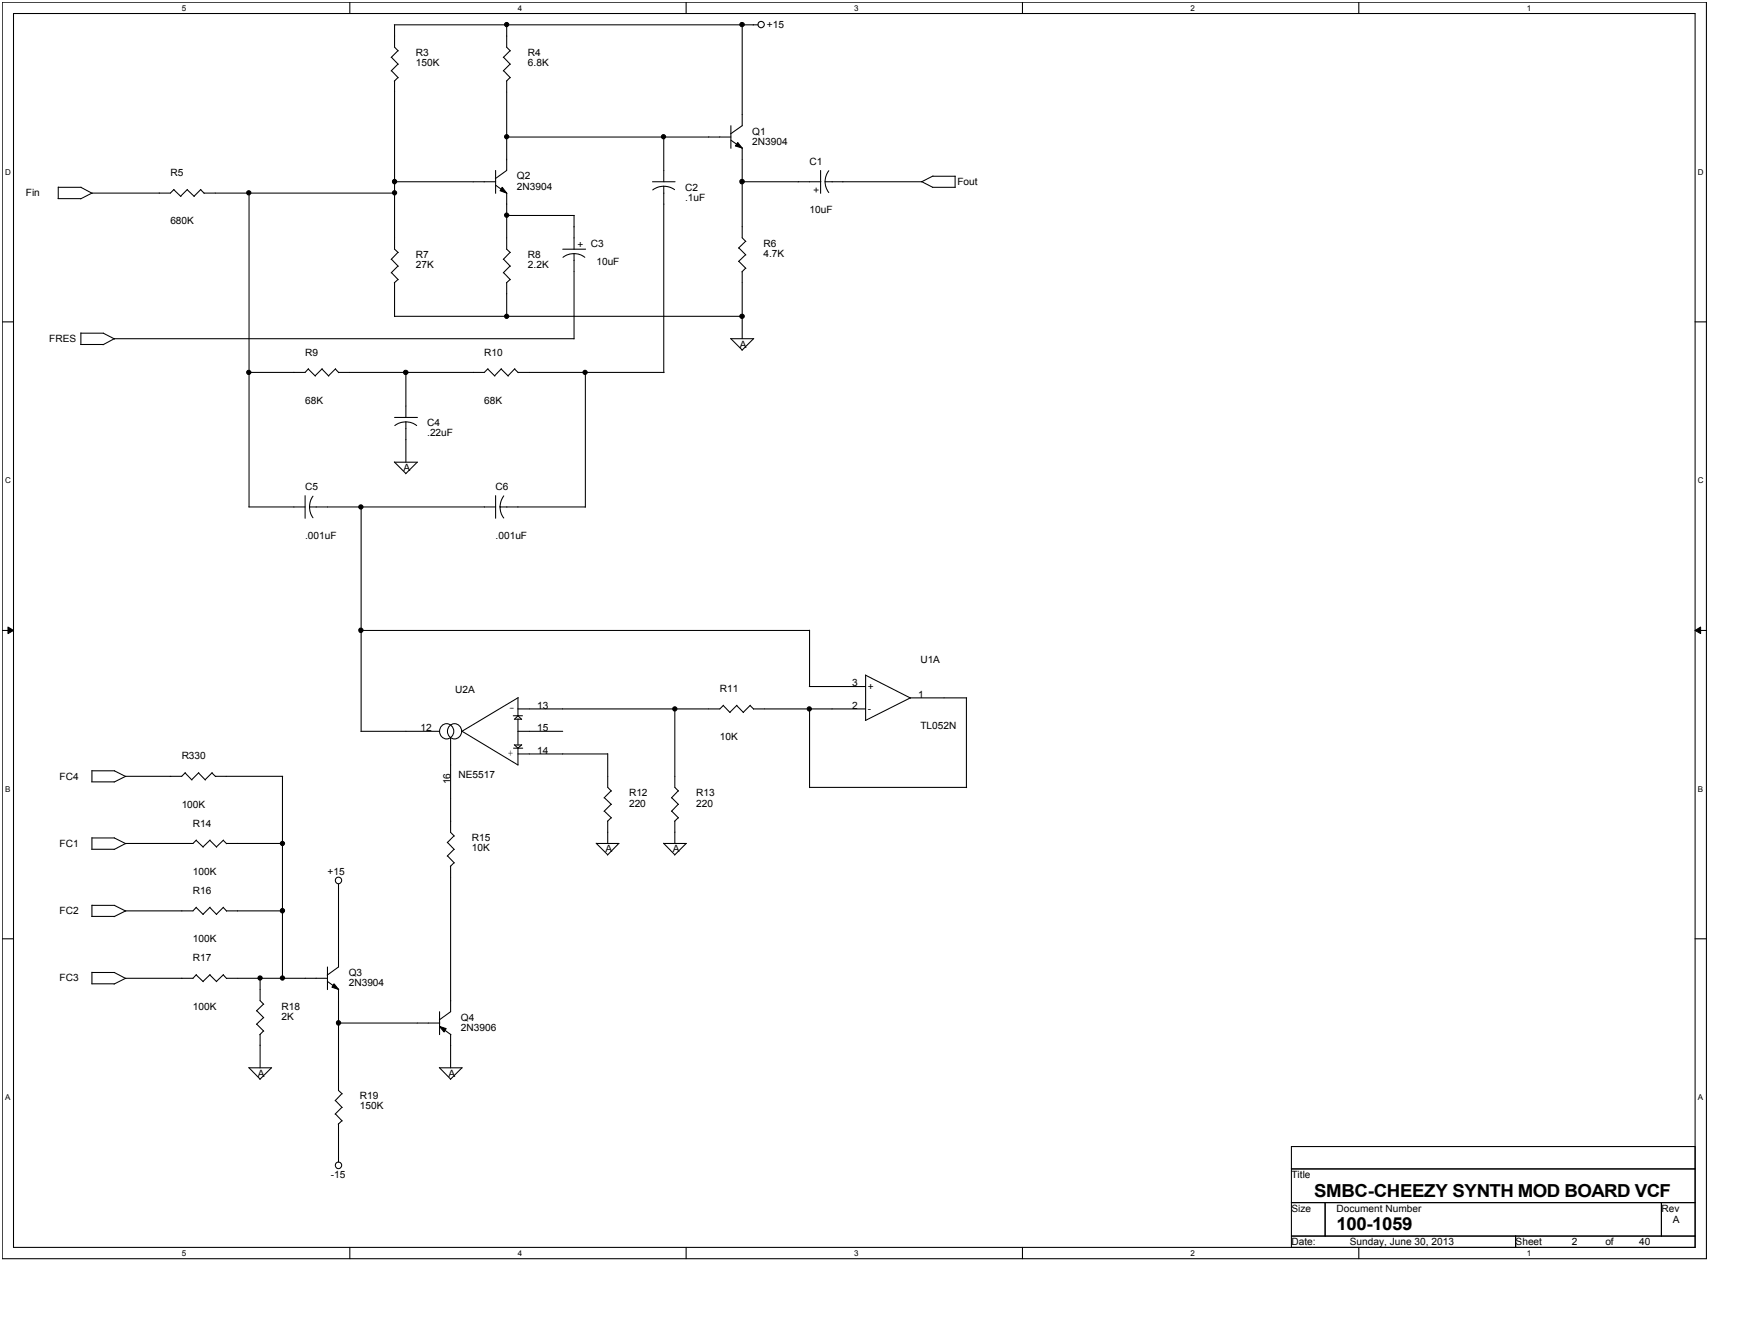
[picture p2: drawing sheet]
<svg xmlns="http://www.w3.org/2000/svg" width="279mm" height="216mm" viewBox="0 0 279 216" stroke-linecap="round" stroke-linejoin="round" font-family="sans-serif">
<path d="M.4 .4h274.1v202h-274.1zM2.2 2.2h270.5v198.3h-270.5z" fill="none" stroke="#000" stroke-width=".17"/>
<g fill="#fff">
<path d="M29.2 .6h.7v1.4h-.7z"/>
<path d="M29.2 200.7h.7v1.4h-.7z"/>
</g>
<path d="M56.3 .4v1.8M56.3 200.5v1.9" fill="none" stroke="#000" stroke-width=".17"/>
<g fill="#fff">
<path d="M83.3 .6h.7v1.4h-.7z"/>
<path d="M83.3 200.7h.7v1.4h-.7z"/>
</g>
<path d="M110.4 .4v1.8M110.4 200.5v1.9" fill="none" stroke="#000" stroke-width=".17"/>
<g fill="#fff">
<path d="M137.4 .6h.7v1.4h-.7z"/>
<path d="M137.4 200.7h.7v1.4h-.7z"/>
</g>
<path d="M164.5 .4v1.8M164.5 200.5v1.9" fill="none" stroke="#000" stroke-width=".17"/>
<g fill="#fff">
<path d="M191.5 .6h.7v1.4h-.7z"/>
<path d="M191.5 200.7h.7v1.4h-.7z"/>
</g>
<path d="M218.6 .4v1.8M218.6 200.5v1.9" fill="none" stroke="#000" stroke-width=".17"/>
<g fill="#fff">
<path d="M245.6 .6h.7v1.4h-.7z"/>
<path d="M245.6 200.7h.7v1.4h-.7z"/>
<path d="M.8 26.9h.9v1.4h-.9z"/>
<path d="M273.1 26.9h.9v1.4h-.9z"/>
<path d="M.8 76.5h.9v1.4h-.9z"/>
<path d="M273.1 76.5h.9v1.4h-.9z"/>
</g>
<path d="M.4 51.7h1.8M272.7 51.7h1.8" fill="none" stroke="#000" stroke-width=".17"/>
<g fill="#fff">
<path d="M.8 126.1h.8v1.4h-.8z"/>
<path d="M273.1 126.1h.8v1.4h-.8z"/>
</g>
<path d="M.4 101.4h1.8M272.7 101.4h1.8" fill="none" stroke="#000" stroke-width=".17"/>
<path d="M1.3 100.8l.9 .6-.9 .5zM272.7 101.4l.8-.6v1.1z" fill="#000"/>
<path d="M1.3 100.8l.9 .6-.9 .5zM272.7 101.4l.8-.6v1.1z" fill="none" stroke="#000" stroke-width=".16"/>
<g fill="#fff">
<path d="M.8 175.7h.8v1.4h-.8z"/>
<path d="M273.1 175.7h.8v1.4h-.8z"/>
</g>
<g fill="none" stroke="#000" stroke-width=".17">
<path d="M63 9.2l1.1 1.1M63 11.4l1.1 1.1M63.4 4h58.5M63.5 13v27.1l.6 .5M63.5 4v3.6l.6 .6M64 8.1l-1.1 1.1M64 10.3l-1.1 1.1M64 12.5l-.6 .6M81 9.2l1.1 1.1M81 11.4l1.1 1.1M81.5 4v3.6l.6 .6M81.5 13v14.4l-1.8 1.3"/>
<path d="M82 8.1l-1.1 1.1M82 10.3l-1.1 1.1M82 12.5l-.5 .6M119.4 4v16.2l-1.9 1.3M9.3 31.9h3.7M9.4 30.1h3.7M9.4 30.1v1.8M13 30.1l1.8 1M28 30.5l1.1 1.1M28 30.4l-.6 .6h-12.6l-1.8 1M30.1 30.5l1.2 1.1M30.2 30.4l-1.1 1.2"/>
<path d="M32.3 30.5l.6 .6M32.3 30.4l-1.1 1.2M32.8 31h30.7M40.1 31v50.5M63.4 29.2h16.3M79.7 27.4v3.7M79.7 29.8l1.8 1.3M80.8 30.1l.7 .9-1.1-.3zM81.5 31v9.1l.6 .5M81.5 22h36.1M81.5 34.6h10.9M92.3 34.6v5.5"/>
<path d="M104.9 29.2h3.7M106.8 29.9l1 .2 .7 .4M106.8 29.9l-.8 .1-1 .5M106.8 22v7.2M106.8 29.9v30M117.6 22.5l1.8 1.3M117.6 20.2v3.6M118.7 22.9l.7 .9-1.1-.3zM118.8 39.8l1.2 1.2M119.4 23.8v14.4l.6 .6M119.4 29.2h12.6M119.9 38.8l-1.1 1.1"/>
<path d="M132 27.4v3.7M132.7 29.2l.1 .8 .5 1M133.3 27.4l-.5 1-.1 .8M148.2 29.2l1.8 .9M150 30.1h3.6M150 28.3h3.7M150.1 28.3l-1.8 .9h-15.6M153.6 28.3v1.9M13 55.4h3.6M13 53.6h3.6M13 53.5v1.9M16.6 53.6l1.8 .9"/>
<path d="M18.3 54.5h74M18.4 54.5l-1.8 .9M49.6 59.3l1.1 1.2M49.6 59.3l-.5 .6h-9M51.8 59.3l1.1 1.2M51.8 59.3l-1.1 1.1M53.9 59.3l.6 .6M54 59.3l-1.2 1.1M63 41.7l1.1 1.1M63 43.8l1.1 1.2M63.5 45.4v5.5M63.5 50.9h55.9"/>
<path d="M64 40.6l-1.1 1.1M64 42.8l-1.1 1.1M64 44.9l-.6 .6M65.3 59.8v7.3M78.5 59.3l1.1 1.2M78.5 59.3l-.6 .6h-23.4M80.6 59.3l1.2 1.2M80.7 59.3l-1.1 1.1M81 41.7l1.1 1.1M81 43.8l1.1 1.2M81.5 45.4v5.5M82 40.6l-1.1 1.1"/>
<path d="M82 42.8l-1.1 1.1M82 44.9l-.5 .6M82.8 59.3l.6 .6M82.8 59.3l-1.1 1.1M83.3 59.9h23.5M90.5 40.1h3.7M92.3 40.8l1.1 .2 .7 .4M92.3 40.8l-1.1 .2-.6 .4M92.3 40.8v13.7M94.2 59.9v21.6M117.5 54.4l1.9 1.9M117.6 54.5h3.6"/>
<path d="M118.8 42l1.2 1.1M119.4 43.7v10.8M119.9 40.9l-1.1 1.1M119.9 43.1l-.6 .6M121.2 54.5l-1.9 1.8M49.1 79.7v3.6M50.3 79.8l-.3 .6-.2 1.1M63.4 74.3l1.9 1.8M63.5 74.3h3.6M63.5 67.1h3.6M65.3 67.8l1.1 .2 .6 .4M65.3 67.8l-1.1 .2-.7 .4"/>
<path d="M65.3 67.8v6.5M67.1 74.3l-1.9 1.9M79.7 79.7v3.6M81 79.7l-.3 .7-.3 1.1M40 81.5h9.1M49.8 81.5l.2 1.1 .3 .6M49.8 81.5h29.9M58.1 81.5v36.1M80.4 81.5l.2 1.1 .4 .7M80.4 81.5h13.8M58 117.6h12.7M58 101.4h72.2"/>
<path d="M71.2 116.6a1.18 1.18 0 0 1 1.8 1 1.18 1.18 0 0 1-1.8 1 1.29 1.29 0 0 1 0-2zM72.4 116.6a1.18 1.18 0 0 1 1.9 1 1.18 1.18 0 0 1-1.9 1 1.29 1.29 0 0 1 0-2zM72.5 118.6v15.2l.6 .6M74.3 117.5l9 5.5v-2.8M82.6 115.1h1.4M82.7 115.6h1.2M82.7 119.7l.6 .6 .6-.6M82.8 119.8h1.1M83.3 117.6h7.2M83.3 112.2v2.9M83.3 115.6v4.2M83.3 115.1l.6 .6"/>
<path d="M83.4 112.1l-9.1 5.5M83.4 115l-.6 .6M108.5 113.9v12.7l.6 .6M116.3 113.4l1.1 1.2M116.4 113.4l-.6 .6h-32.5M118.5 113.4l1.1 1.2M118.5 113.4l-1.1 1.1M120.7 113.4l.5 .6M120.7 113.4l-1.1 1.1M121.2 114h18M130.2 110.4h9M130.2 101.3v9.1"/>
<path d="M130.2 114v12.6M139.2 108.5v7.3M139.2 108.5l7.3 3.7M155.4 112.2v14.4M155.5 112.2h-9.1l-7.2 3.6M14.7 136.5h3.7M14.7 125.7h3.7M14.8 134.7h3.6M14.8 123.9v1.8M14.8 134.7v1.8M14.8 123.9h3.6M18.4 134.7l1.8 .9"/>
<path d="M18.4 123.9l1.8 .9M29.8 124.3l1.1 1.1M29.8 124.2l-.6 .6h-9l-1.9 .9M31.6 135.1l1.1 1.1M31.6 135l-.6 .6h-10.8l-1.9 1M31.9 124.3l1.1 1.1M32 124.2l-1.2 1.2M33.8 135.1l1.1 1.1M33.8 135l-1.1 1.1M34.1 124.3l.6 .5M34.1 124.2l-1.1 1.2M34.6 124.8h10.9"/>
<path d="M35.9 135.1l.6 .5M36 135l-1.2 1.1M36.4 135.6h9M45.4 124.8v32.5M72 135.4l1.1 1.2M72 137.6l1.1 1.1M72.5 139.2v23.4l-1.8 1.4M73 134.4l-1.1 1.1M73 136.5l-1.1 1.1M73 138.7l-.6 .6M82.6 120.3h1.5M83.3 121.2h14.5"/>
<path d="M95.9 135.6l1.9 1.8M95.9 135.6h3.7M97.2 128.2l1.1 1.1M97.2 130.4l1.1 1.1M97.8 121.2v5.4l.5 .6M97.8 132v3.6M98.3 127.1l-1.1 1.2M98.3 129.3l-1.1 1.1M98.3 131.4l-.6 .6M99.5 135.6l-1.8 1.9M106.7 135.6l1.8 1.8M106.8 135.6h3.6"/>
<path d="M108 128.2l1.1 1.1M108 130.4l1.1 1.1M108.5 132v3.6M109.1 127.1l-1.1 1.2M109.1 129.3l-1.1 1.1M109.1 131.4l-.6 .6M110.4 135.6l-1.9 1.9M130.2 126.6h25.3M.4 150.9h1.8M14.7 147.3h3.7M14.7 158.2h3.7M14.8 145.5v1.8"/>
<path d="M14.8 156.3v1.9M14.8 145.5h3.6M14.8 156.3h3.6M18.4 145.5l1.8 1M18.4 156.3l1.8 1M31.6 156.7l1.1 1.1M31.6 145.9l1.1 1.1M31.6 156.7l-.6 .6h-10.8l-1.9 .9M31.6 145.8l-.6 .6h-10.8l-1.9 1M33.8 156.7l1.1 1.1M33.8 145.9l1.1 1.1M33.8 156.7l-1.1 1.1"/>
<path d="M33.8 145.8l-1.1 1.2M35.9 156.7l.6 .6M35.9 145.9l.6 .6M36 156.7l-1.2 1.1M36 145.8l-1.2 1.2M36.4 157.3h16.3M36.4 146.4h9M41.8 157.2v3.7l.6 .6M52.7 157.8l1.8 1.3M52.7 155.4v3.7M53.7 158.2l.8 .8-1.1-.3zM54.5 142.1v13.3l-1.9 1.4"/>
<path d="M54.5 159v16.3l.5 .6M272.7 150.9h1.8M40 171.6l1.8 1.9M40.1 171.7h3.6M41.3 162.5l1.1 1.1M41.3 164.6l1.1 1.2M41.8 166.3v5.4M42.4 161.4l-1.2 1.1M42.4 163.6l-1.2 1.1M42.4 165.7l-.6 .6M43.7 171.7l-1.9 1.8M53.9 176.9l1.1 1.2"/>
<path d="M53.9 179.1l1.1 1.1M54.4 164.5h16.3M55 175.8l-1.1 1.2M55 178l-1.1 1.1M70.7 171.6l1.8 1.9M70.7 165l1.1 .4-.4 .5zM70.7 171.7h3.6M70.7 162.6v3.7M70.7 165l1.8 1.3M72.5 166.3v5.4M74.3 171.7l-1.9 1.8M54.5 180.7v6.1"/>
<path d="M55 180.2l-.6 .5M207.7 184.3h65v16.2h-65zM207.7 187.9h65M207.7 193.3h65M207.7 198.7h65M213.1 193.3v5.4M243.8 198.7v1.8M267.2 193.3v5.4"/>
<circle cx="81.5" cy="3.9" r=".34"/>
<circle cx="119.4" cy="3.9" r=".36"/>
<circle cx="122.4" cy="3.9" r=".51"/>
<circle cx="40" cy="31" r=".34"/>
<circle cx="63.5" cy="29.2" r=".35"/>
<circle cx="63.5" cy="31" r=".34"/>
<circle cx="81.5" cy="22" r=".34"/>
<circle cx="81.5" cy="34.6" r=".34"/>
<circle cx="106.7" cy="22" r=".34"/>
<circle cx="119.4" cy="29.2" r=".37"/>
<circle cx="40" cy="59.9" r=".34"/>
<circle cx="65.3" cy="59.9" r=".36"/>
<circle cx="81.5" cy="50.8" r=".34"/>
<circle cx="94.1" cy="59.9" r=".34"/>
<circle cx="119.4" cy="50.8" r=".36"/>
<circle cx="58" cy="81.5" r=".34"/>
<circle cx="58" cy="101.3" r=".35"/>
<circle cx="108.5" cy="114" r=".34"/>
<circle cx="130.2" cy="114" r=".34"/>
<circle cx="45.4" cy="135.6" r=".34"/>
<circle cx="41.8" cy="157.2" r=".34"/>
<circle cx="45.4" cy="146.4" r=".35"/>
<circle cx="45.4" cy="157.2" r=".34"/>
<circle cx="54.4" cy="141.5" r=".52"/>
<circle cx="54.4" cy="164.4" r=".35"/>
<circle cx="54.4" cy="187.3" r=".52"/>
</g>
<g fill="#000">
<path d="M80.8 30.1l.7 .9-1.1-.3zM118.7 22.9l.7 .9-1.1-.3zM53.7 158.2l.8 .8-1.1-.3zM70.7 165l1.1 .4-.4 .5z"/>
<circle cx="81.5" cy="3.9" r=".34"/>
<circle cx="119.4" cy="3.9" r=".36"/>
<circle cx="40" cy="31" r=".34"/>
<circle cx="63.5" cy="29.2" r=".35"/>
<circle cx="63.5" cy="31" r=".34"/>
<circle cx="81.5" cy="22" r=".34"/>
<circle cx="81.5" cy="34.6" r=".34"/>
<circle cx="106.7" cy="22" r=".34"/>
<circle cx="119.4" cy="29.2" r=".37"/>
<circle cx="40" cy="59.9" r=".34"/>
<circle cx="65.3" cy="59.9" r=".36"/>
<circle cx="81.5" cy="50.8" r=".34"/>
<circle cx="94.1" cy="59.9" r=".34"/>
<circle cx="119.4" cy="50.8" r=".36"/>
<circle cx="58" cy="81.5" r=".34"/>
<circle cx="58" cy="101.3" r=".35"/>
<circle cx="108.5" cy="114" r=".34"/>
<circle cx="130.2" cy="114" r=".34"/>
<circle cx="45.4" cy="135.6" r=".34"/>
<circle cx="41.8" cy="157.2" r=".34"/>
<circle cx="45.4" cy="146.4" r=".35"/>
<circle cx="45.4" cy="157.2" r=".34"/>
<circle cx="54.4" cy="164.4" r=".35"/>
</g>
<g font-size="2.9">
<text x="211.4" y="192.4">SMBC-CHEEZY SYNTH MOD BOARD VCF</text>
<text x="215" y="197.8">100-1059</text>
</g>
<g font-size="1.6">
<text x="123.4" y="4.5">+15</text>
<text x="66.9" y="9">R3</text>
<text x="66.9" y="10.6">150K</text>
<text x="84.9" y="9">R4</text>
<text x="84.9" y="10.6">6.8K</text>
<text x="121" y="21.6">Q1</text>
<text x="121" y="23.3">2N3904</text>
<text x="27.4" y="28.3">R5</text>
<text x="83.2" y="28.8">Q2</text>
<text x="130.2" y="26.5">C1</text>
<text x="154" y="29.8">Fout</text>
<text x="4.2" y="31.6">Fin</text>
<text x="83.2" y="30.5">2N3904</text>
<text x="110.2" y="30.7">C2</text>
<text x="110.2" y="32.3">.1uF</text>
<text x="130.2" y="34.3">10uF</text>
<text x="131.9" y="31" transform="rotate(-90 131.9 31)">+</text>
<text x="27.4" y="36.1">680K</text>
<text x="66.9" y="41.5">R7</text>
<text x="84.9" y="41.5">R8</text>
<text x="92.9" y="39.8">+</text>
<text x="95" y="39.7">C3</text>
<text x="122.8" y="39.7">R6</text>
<text x="122.8" y="41.3">4.7K</text>
<text x="66.9" y="43.1">27K</text>
<text x="84.9" y="43.1">2.2K</text>
<text x="95.9" y="42.6">10uF</text>
<text x="7.9" y="55">FRES</text>
<text x="49.1" y="57.2">R9</text>
<text x="77.9" y="57.2">R10</text>
<text x="119" y="55.9">A</text>
<text x="49.1" y="64.9">68K</text>
<text x="77.9" y="64.9">68K</text>
<text x="68.7" y="68.5">C4</text>
<text x="68.7" y="70.2">.22uF</text>
<text x="64.9" y="75.7">A</text>
<text x="49.1" y="78.8">C5</text>
<text x="79.7" y="78.8">C6</text>
<text x="49.1" y="86.6">.001uF</text>
<text x="79.7" y="86.6">.001uF</text>
<text x="148" y="106.6">U1A</text>
<text x="73.2" y="111.4">U2A</text>
<text x="86.4" y="113.9">13</text>
<text x="115.8" y="111.3">R11</text>
<text x="137.1" y="113.9">2</text>
<text x="137.1" y="110.3">3</text>
<text x="139.6" y="110.9">+</text>
<text x="147.7" y="112.1">1</text>
<text x="67.7" y="117.5">12</text>
<text x="81.9" y="114.3">-</text>
<text x="86.4" y="117.5">15</text>
<text x="115.8" y="119">10K</text>
<text x="139.6" y="114.5">-</text>
<text x="148" y="117.2">TL052N</text>
<text x="9.6" y="125.4">FC4</text>
<text x="29.2" y="122.1">R330</text>
<text x="73.8" y="125.1">NE5517</text>
<text x="81.7" y="121.5">+</text>
<text x="86.4" y="121.2">14</text>
<text x="29.2" y="129.8">100K</text>
<text x="72.4" y="126.1" transform="rotate(-90 72.4 126.1)">16</text>
<text x="101.2" y="128">R12</text>
<text x="101.2" y="129.7">220</text>
<text x="112" y="128">R13</text>
<text x="112" y="129.7">220</text>
<text x="9.6" y="136.1">FC1</text>
<text x="31" y="132.9">R14</text>
<text x="75.9" y="135.3">R15</text>
<text x="75.9" y="136.9">10K</text>
<text x="97.4" y="137">A</text>
<text x="108.2" y="137">A</text>
<text x="31" y="143.7">R16</text>
<text x="31" y="140.7">100K</text>
<text x="52.7" y="140.7">+15</text>
<text x="9.6" y="147">FC2</text>
<text x="31" y="154.6">R17</text>
<text x="31" y="151.5">100K</text>
<text x="9.6" y="157.8">FC3</text>
<text x="56.1" y="156.9">Q3</text>
<text x="56.1" y="158.5">2N3904</text>
<text x="31" y="162.3">100K</text>
<text x="45.3" y="162.3">R18</text>
<text x="45.3" y="163.9">2K</text>
<text x="74.1" y="164.1">Q4</text>
<text x="74.1" y="165.7">2N3906</text>
<text x="41.5" y="173.1">A</text>
<text x="72.1" y="173.1">A</text>
<text x="57.9" y="176.7">R19</text>
<text x="57.9" y="178.3">150K</text>
<text x="53.2" y="189.4">-15</text>
<text x="207.7" y="189.4">Title</text>
<text x="207.7" y="194.8">Size</text>
<text x="215" y="194.8">Document Number</text>
<text x="267.2" y="194.8">Rev</text>
<text x="269.1" y="196.6">A</text>
<text x="207.7" y="200.1">Date:</text>
<text x="217.1" y="200.1">Sunday, June 30, 2013</text>
<text x="243.8" y="200.1">Sheet</text>
<text x="252.8" y="200.1">2</text>
<text x="258.2" y="200.1">of</text>
<text x="263.6" y="200.1">40</text>
</g>
<g font-size="1.3">
<text x="29.2" y="1.7">5</text>
<text x="83.3" y="1.7">4</text>
<text x="137.4" y="1.7">3</text>
<text x="191.5" y="1.7">2</text>
<text x="245.6" y="1.7">1</text>
<text x=".8" y="28.1">D</text>
<text x="273.1" y="28.1">D</text>
<text x=".8" y="77.6">C</text>
<text x="273.1" y="77.6">C</text>
<text x=".8" y="127.3">B</text>
<text x="273.1" y="127.3">B</text>
<text x=".8" y="176.8">A</text>
<text x="273.1" y="176.8">A</text>
<text x="29.2" y="201.9">5</text>
<text x="83.3" y="201.9">4</text>
<text x="137.4" y="201.9">3</text>
<text x="191.5" y="201.9">2</text>
<text x="245.6" y="201.9">1</text>
</g>
</svg>
